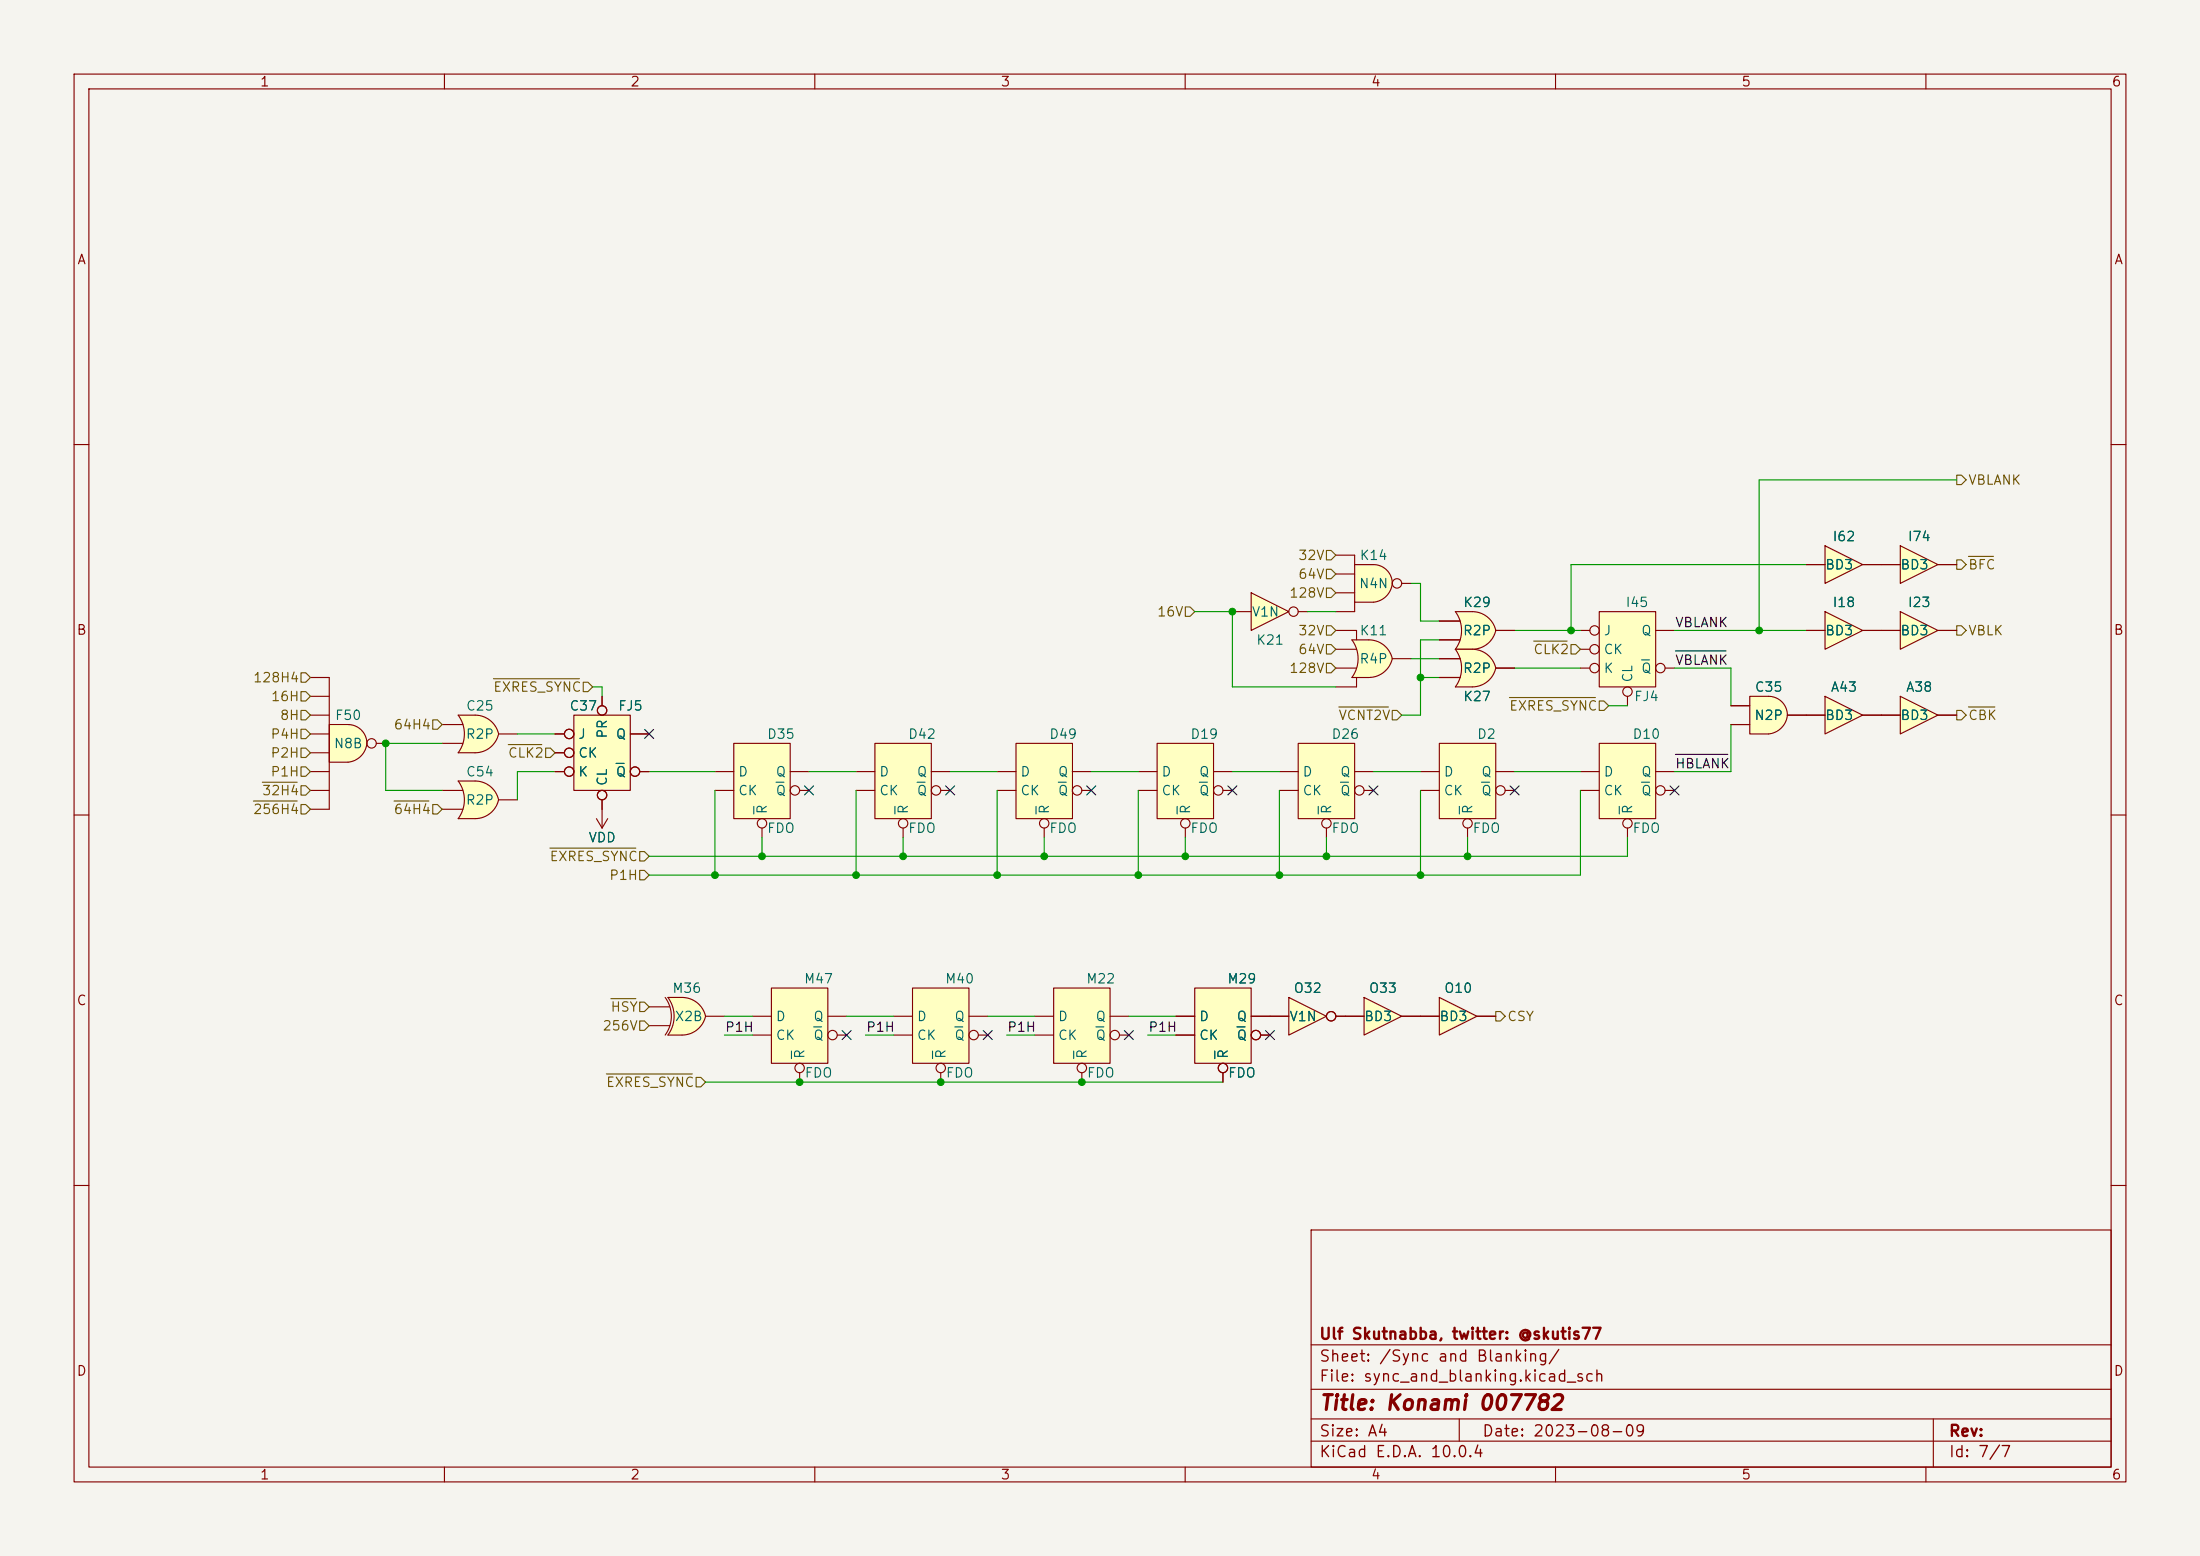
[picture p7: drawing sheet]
<svg xmlns="http://www.w3.org/2000/svg" width="297mm" height="210mm" viewBox="0 0 297 210" stroke-linecap="round" stroke-linejoin="round" font-family="sans-serif">
<path d="M0 0h297v210h-297z" fill="#f5f4ef" stroke="#f5f4ef" stroke-width=".14"/>
<g fill="none" stroke="#840000" stroke-width=".15">
<path d="M10 10h277v190h-277zM12 12h273v186h-273zM60 10v2M110 10v2M160 10v2M210 10v2M260 10v2M10 60h2M285 60h2M10 110h2M285 110h2M10 160h2"/>
<path d="M177 166h108v32h-108zM285 160h2M60 198v2M110 198v2M160 198v2M177 194.5h108M177 191.5h108M177 187.5h108M177 181.5h108M197 191.5v3M210 198v2M260 198v2"/>
<path d="M261 191.5v6.5"/>
</g>
<path d="M196.5 82.6h2.3" fill="none" stroke="#ffffc2" stroke-width=".14"/>
<path d="M196.5 82.6h2.3v5h-2.3a4.3 4.3 0 0 0 0-5z" fill="#ffffc2"/>
<g fill="#ffffc2" stroke="#ffffc2" stroke-width=".14">
<path d="M198.8 84.4l3.1 .7a3.2 3.2 0 0 1-3.1 2.5z"/>
<path d="M198.8 82.6a3.2 3.2 0 0 1 3.1 2.5l-3.1 .7z"/>
</g>
<path d="M194.3 83.8h2.8M194.3 86.4h2.8M196.5 82.6h2.3a3.2 3.2 0 0 1 3.1 2.5M196.5 82.6a4.3 4.3 0 0 1 0 5M201.9 85.1a3.2 3.2 0 0 1-3.1 2.5M201.9 85.1h2.6M80.5 110.5l.8 1.3M81.3 109.2v2.6M82 110.5l-.7 1.3" fill="none" stroke="#840000" stroke-width=".15"/>
<path d="M196.5 87.6h2.3z" fill="#840000" stroke="#840000" stroke-width=".15"/>
<path d="M161.3 133.4h7.6v10.1h-7.6z" fill="#ffffc2"/>
<g fill="none" stroke="#840000" stroke-width=".15">
<path d="M158.7 137.2h2.6M158.7 139.7h2.6M161.3 133.4h7.6v10.1h-7.6zM168.9 137.2h2.5M170.2 139.7h1.2M165.1 144.8v1.3"/>
<circle cx="169.5" cy="139.7" r=".63"/>
<circle cx="165.1" cy="144.1" r=".63"/>
</g>
<path d="M167 138.6h1.1M164 141.9v1" fill="none" stroke="#006464" stroke-width=".15"/>
<path d="M104.1 133.4h7.7v10.1h-7.7z" fill="#ffffc2"/>
<g fill="none" stroke="#840000" stroke-width=".15">
<path d="M101.6 137.2h2.5M101.6 139.7h2.5M104.1 133.4h7.7v10.1h-7.7zM111.8 137.2h2.5M113 139.7h1.3M107.9 144.8v1.3"/>
<circle cx="112.4" cy="139.7" r=".63"/>
<circle cx="107.9" cy="144.1" r=".63"/>
</g>
<path d="M109.8 138.6h1.1M106.8 141.9v1" fill="none" stroke="#006464" stroke-width=".15"/>
<path d="M61.8 96.5h2.3" fill="none" stroke="#ffffc2" stroke-width=".14"/>
<path d="M61.8 96.5h2.3v5.1h-2.3a4.3 4.3 0 0 0 0-5.1z" fill="#ffffc2"/>
<g fill="#ffffc2" stroke="#ffffc2" stroke-width=".14">
<path d="M64.1 98.4l3.2 .7a3.2 3.2 0 0 1-3.2 2.5z"/>
<path d="M64.1 96.5a3.2 3.2 0 0 1 3.2 2.6l-3.2 .7z"/>
</g>
<path d="M59.7 97.8h2.8M67.3 99.1a3.2 3.2 0 0 1-3.2 2.5M67.3 99.1h2.5M67.3 99.1a3.2 3.2 0 0 0-3.2-2.6h-2.2a4.3 4.3 0 0 1 0 5.1M59.7 100.3h2.8" fill="none" stroke="#840000" stroke-width=".15"/>
<path d="M61.8 101.6h2.3z" fill="#840000" stroke="#840000" stroke-width=".15"/>
<path d="M61.8 105.4h2.3" fill="none" stroke="#ffffc2" stroke-width=".14"/>
<path d="M61.8 105.4h2.3v5.1h-2.3a4.3 4.3 0 0 0 0-5.1z" fill="#ffffc2"/>
<g fill="#ffffc2" stroke="#ffffc2" stroke-width=".14">
<path d="M64.1 107.2l3.2 .8a3.2 3.2 0 0 1-3.2 2.5z"/>
<path d="M64.1 105.4a3.2 3.2 0 0 1 3.2 2.5l-3.2 .8z"/>
</g>
<path d="M59.7 106.7h2.8M59.7 109.2h2.8M67.3 108a3.2 3.2 0 0 1-3.2 2.5M67.3 108h2.5M67.3 107.9a3.2 3.2 0 0 0-3.2-2.5h-2.2a4.3 4.3 0 0 1 0 5.1" fill="none" stroke="#840000" stroke-width=".15"/>
<path d="M61.8 110.5h2.3z" fill="#840000" stroke="#840000" stroke-width=".15"/>
<path d="M99.1 100.3h7.6v10.2h-7.6z" fill="#ffffc2"/>
<g fill="none" stroke="#840000" stroke-width=".15">
<path d="M96.5 104.1h2.6M96.5 106.7h2.6M99.1 100.3h7.6v10.2h-7.6zM102.9 111.8v1.2M106.7 104.1h2.5M107.9 106.7h1.3"/>
<circle cx="102.9" cy="111.1" r=".63"/>
<circle cx="107.3" cy="106.7" r=".63"/>
</g>
<path d="M101.8 108.8v1.1M104.8 105.6h1" fill="none" stroke="#006464" stroke-width=".15"/>
<path d="M246.4 73.7l5.1 2.5-5.1 2.5z" fill="#ffffc2"/>
<path d="M243.8 76.2h2.6M246.4 73.7l5.1 2.5-5.1 2.5zM251.5 76.2h2.5" fill="none" stroke="#840000" stroke-width=".15"/>
<path d="M256.5 73.7l5.1 2.5-5.1 2.5z" fill="#ffffc2"/>
<path d="M254 76.2h2.5M256.5 73.7l5.1 2.5-5.1 2.5zM261.6 76.2h2.6" fill="none" stroke="#840000" stroke-width=".15"/>
<path d="M215.9 82.6h7.6v10.1h-7.6z" fill="#ffffc2"/>
<g fill="none" stroke="#840000" stroke-width=".15">
<path d="M213.4 85.1h1.2M213.4 87.6h1.2M213.4 90.2h1.2M215.9 82.6h7.6v10.1h-7.6zM219.7 94v1.3M223.5 85.1h2.6M224.8 90.2h1.3"/>
<circle cx="215.3" cy="87.6" r=".63"/>
<circle cx="215.3" cy="90.2" r=".63"/>
<circle cx="215.3" cy="85.1" r=".63"/>
<circle cx="219.7" cy="93.3" r=".63"/>
<circle cx="224.2" cy="90.2" r=".63"/>
</g>
<path d="M221.6 89.1h1.1" fill="none" stroke="#006464" stroke-width=".15"/>
<path d="M77.5 96.5h7.6v10.2h-7.6z" fill="#ffffc2"/>
<g fill="none" stroke="#840000" stroke-width=".15">
<path d="M74.9 99.1h1.3M77.5 96.5h7.6v10.2h-7.6zM81.3 94v1.3M85.1 99.1h2.5M74.9 101.6h1.3M74.9 104.1h1.3M81.3 108v1.2M86.4 104.1h1.2"/>
<circle cx="76.8" cy="99.1" r=".63"/>
<circle cx="81.3" cy="95.9" r=".63"/>
<circle cx="76.8" cy="104.1" r=".63"/>
<circle cx="76.8" cy="101.6" r=".63"/>
<circle cx="81.3" cy="107.3" r=".63"/>
<circle cx="85.7" cy="104.1" r=".63"/>
</g>
<path d="M83.2 103h1.1" fill="none" stroke="#006464" stroke-width=".15"/>
<path d="M246.4 94l5.1 2.5-5.1 2.6z" fill="#ffffc2"/>
<path d="M243.8 96.5h2.6M246.4 94l5.1 2.5-5.1 2.6zM251.5 96.5h2.5" fill="none" stroke="#840000" stroke-width=".15"/>
<path d="M238.5 96.3l2.8 .2a2.82 2.82 0 0 1-2.5 2.6z" fill="#ffffc2" stroke="#ffffc2" stroke-width=".14"/>
<path d="M236.2 94h2.6v5.1h-2.6z" fill="#ffffc2"/>
<path d="M238.8 94a2.54 2.54 0 0 1 2.5 2.5h-2.5z" fill="#ffffc2" stroke="#ffffc2" stroke-width=".14"/>
<path d="M233.7 95.3h2.5M233.7 97.8h2.5M236.2 94h2.6a2.51 2.51 0 0 1 2.5 2.1 2.51 2.51 0 0 1-1.8 2.8l-.7 .2h-2.6zM241.3 96.5h2.5" fill="none" stroke="#840000" stroke-width=".15"/>
<path d="M256.5 94l5.1 2.5-5.1 2.6z" fill="#ffffc2"/>
<path d="M254 96.5h2.5M256.5 94l5.1 2.5-5.1 2.6zM261.6 96.5h2.6" fill="none" stroke="#840000" stroke-width=".15"/>
<path d="M256.5 82.6l5.1 2.5-5.1 2.5z" fill="#ffffc2"/>
<path d="M254 85.1h2.5M256.5 82.6l5.1 2.5-5.1 2.5zM261.6 85.1h2.6" fill="none" stroke="#840000" stroke-width=".15"/>
<path d="M246.4 82.6l5.1 2.5-5.1 2.5z" fill="#ffffc2"/>
<path d="M243.8 85.1h2.6M246.4 82.6l5.1 2.5-5.1 2.5zM251.5 85.1h2.5" fill="none" stroke="#840000" stroke-width=".15"/>
<path d="M156.2 100.3h7.6v10.2h-7.6z" fill="#ffffc2"/>
<g fill="none" stroke="#840000" stroke-width=".15">
<path d="M153.7 104.1h2.5M153.7 106.7h2.5M156.2 100.3h7.6v10.2h-7.6zM160 111.8v1.2M163.8 104.1h2.6M165.1 106.7h1.3"/>
<circle cx="160" cy="111.1" r=".63"/>
<circle cx="164.5" cy="106.7" r=".63"/>
</g>
<path d="M158.9 108.8v1.1M161.9 105.6h1.1" fill="none" stroke="#006464" stroke-width=".15"/>
<path d="M215.9 100.3h7.6v10.2h-7.6z" fill="#ffffc2"/>
<g fill="none" stroke="#840000" stroke-width=".15">
<path d="M213.4 104.1h2.5M213.4 106.7h2.5M215.9 100.3h7.6v10.2h-7.6zM219.7 111.8v1.2M223.5 104.1h2.6M224.8 106.7h1.3"/>
<circle cx="219.7" cy="111.1" r=".63"/>
<circle cx="224.2" cy="106.7" r=".63"/>
</g>
<path d="M218.6 108.8v1.1M221.6 105.6h1.1" fill="none" stroke="#006464" stroke-width=".15"/>
<path d="M137.2 100.3h7.6v10.2h-7.6z" fill="#ffffc2"/>
<g fill="none" stroke="#840000" stroke-width=".15">
<path d="M134.6 104.1h2.6M134.6 106.7h2.6M137.2 100.3h7.6v10.2h-7.6zM141 111.8v1.2M144.8 104.1h2.5M146 106.7h1.3"/>
<circle cx="141" cy="111.1" r=".63"/>
<circle cx="145.4" cy="106.7" r=".63"/>
</g>
<path d="M139.9 108.8v1.1M142.9 105.6h1" fill="none" stroke="#006464" stroke-width=".15"/>
<path d="M185.2 78.5l2.8 .2a2.82 2.82 0 0 1-2.6 2.6z" fill="#ffffc2" stroke="#ffffc2" stroke-width=".14"/>
<path d="M182.9 76.2h2.5v5.1h-2.5z" fill="#ffffc2"/>
<path d="M185.4 76.2a2.54 2.54 0 0 1 2.6 2.5h-2.6z" fill="#ffffc2" stroke="#ffffc2" stroke-width=".14"/>
<g fill="none" stroke="#840000" stroke-width=".15">
<path d="M180.3 74.9h2.6v1.3M180.3 77.5h2.6M182.9 76.2h2.5a2.51 2.51 0 0 1 2.5 2.1 2.51 2.51 0 0 1-1.8 2.8l-.7 .2h-2.5zM189.2 78.7h1.3M180.3 80h2.6M182.9 81.3v1.3h-2.6"/>
<circle cx="188.6" cy="78.7" r=".63"/>
</g>
<path d="M123.2 133.4h7.6v10.1h-7.6z" fill="#ffffc2"/>
<g fill="none" stroke="#840000" stroke-width=".15">
<path d="M120.6 137.2h2.6M120.6 139.7h2.6M123.2 133.4h7.6v10.1h-7.6zM130.8 137.2h2.5M132.1 139.7h1.2M127 144.8v1.3"/>
<circle cx="131.4" cy="139.7" r=".63"/>
<circle cx="127" cy="144.1" r=".63"/>
</g>
<path d="M128.9 138.6h1.1M125.9 141.9v1" fill="none" stroke="#006464" stroke-width=".15"/>
<path d="M118.1 100.3h7.6v10.2h-7.6z" fill="#ffffc2"/>
<g fill="none" stroke="#840000" stroke-width=".15">
<path d="M115.6 104.1h2.5M115.6 106.7h2.5M118.1 100.3h7.6v10.2h-7.6zM121.9 111.8v1.2M125.7 104.1h2.6M127 106.7h1.3"/>
<circle cx="121.9" cy="111.1" r=".63"/>
<circle cx="126.4" cy="106.7" r=".63"/>
</g>
<path d="M120.8 108.8v1.1M123.8 105.6h1.1" fill="none" stroke="#006464" stroke-width=".15"/>
<path d="M168.9 80l5.1 2.6-5.1 2.5z" fill="#ffffc2"/>
<g fill="none" stroke="#840000" stroke-width=".15">
<path d="M166.4 82.6h2.5M168.9 80l5.1 2.6-5.1 2.5zM175.3 82.6h1.2"/>
<circle cx="174.6" cy="82.5" r=".63"/>
</g>
<path d="M46.7 100.1l2.8 .2a2.82 2.82 0 0 1-2.5 2.6z" fill="#ffffc2" stroke="#ffffc2" stroke-width=".14"/>
<path d="M44.4 97.8h2.6v5.1h-2.6z" fill="#ffffc2"/>
<path d="M47 97.8a2.54 2.54 0 0 1 2.5 2.5h-2.5z" fill="#ffffc2" stroke="#ffffc2" stroke-width=".14"/>
<g fill="none" stroke="#840000" stroke-width=".15">
<path d="M41.9 91.4h2.5v17.8h-2.5M41.9 94h2.5M41.9 96.5h2.5M41.9 99.1h2.5M44.4 97.8h2.6a2.51 2.51 0 0 1 2.5 2.1 2.51 2.51 0 0 1-1.8 2.8l-.7 .2h-2.6zM41.9 101.6h2.5M41.9 104.1h2.5M41.9 106.7h2.5M50.8 100.3h1.3"/>
<circle cx="50.2" cy="100.3" r=".63"/>
</g>
<g fill="#ffffc2">
<path d="M90.2 134.6h1.9z"/>
<path d="M90.2 134.6h1.9v5.1h-1.9a4.3 4.3 0 0 0 0-5.1z"/>
</g>
<g fill="#ffffc2" stroke="#ffffc2" stroke-width=".14">
<path d="M92.1 136.5l3.1 .7a3.2 3.2 0 0 1-3.1 2.5z"/>
<path d="M92.1 134.6a3.2 3.2 0 0 1 3.2 2.6l-3.2 .7z"/>
</g>
<path d="M87.6 135.9h2.8M87.6 138.4h2.8M89.8 134.6a4.3 4.3 0 0 1 0 5.1M95.2 137.2a3.2 3.2 0 0 1-3.1 2.5M95.2 137.2h2.6M95.3 137.2a3.2 3.2 0 0 0-3.2-2.6h-1.9a4.3 4.3 0 0 1 0 5.1" fill="none" stroke="#840000" stroke-width=".15"/>
<path d="M90.2 139.7h1.9z" fill="#840000" stroke="#840000" stroke-width=".15"/>
<path d="M142.2 133.4h7.7v10.1h-7.7z" fill="#ffffc2"/>
<g fill="none" stroke="#840000" stroke-width=".15">
<path d="M139.7 137.2h2.5M139.7 139.7h2.5M142.2 133.4h7.7v10.1h-7.7zM149.9 137.2h2.5M151.1 139.7h1.3M146 144.8v1.3"/>
<circle cx="150.5" cy="139.7" r=".63"/>
<circle cx="146" cy="144.1" r=".63"/>
</g>
<path d="M147.9 138.6h1.1M144.9 141.9v1" fill="none" stroke="#006464" stroke-width=".15"/>
<path d="M174 134.6l5.1 2.6-5.1 2.5z" fill="#ffffc2"/>
<g fill="none" stroke="#840000" stroke-width=".15">
<path d="M171.4 137.2h2.6M174 134.6l5.1 2.6-5.1 2.5zM180.3 137.2h1.3"/>
<circle cx="179.7" cy="137.2" r=".63"/>
</g>
<path d="M184.1 134.6l5.1 2.6-5.1 2.5z" fill="#ffffc2"/>
<path d="M181.6 137.2h2.5M184.1 134.6l5.1 2.6-5.1 2.5zM189.2 137.2h2.6" fill="none" stroke="#840000" stroke-width=".15"/>
<path d="M194.3 134.6l5.1 2.6-5.1 2.5z" fill="#ffffc2"/>
<path d="M191.8 137.2h2.5M194.3 134.6l5.1 2.6-5.1 2.5zM199.4 137.2h2.5" fill="none" stroke="#840000" stroke-width=".15"/>
<path d="M182.5 86.4h2.3" fill="none" stroke="#ffffc2" stroke-width=".14"/>
<path d="M182.5 86.4h2.3v5h-2.3a4.3 4.3 0 0 0 0-5z" fill="#ffffc2"/>
<g fill="#ffffc2" stroke="#ffffc2" stroke-width=".14">
<path d="M184.8 88.2l3.2 .7a3.2 3.2 0 0 1-3.2 2.5z"/>
<path d="M184.8 86.4a3.2 3.2 0 0 1 3.2 2.5l-3.2 .7z"/>
</g>
<path d="M180.3 85.1h2.8v1.3M180.3 87.6h2.8M180.3 90.2h2.8M182.5 86.4h2.3a3.2 3.2 0 0 1 3.2 2.5M182.5 86.4a4.3 4.3 0 0 1 0 5M183.1 91.4v1.3h-2.8M188 88.9a3.2 3.2 0 0 1-3.2 2.5M188 88.9h2.5" fill="none" stroke="#840000" stroke-width=".15"/>
<path d="M182.5 91.4h2.3z" fill="#840000" stroke="#840000" stroke-width=".15"/>
<path d="M175.3 100.3h7.6v10.2h-7.6z" fill="#ffffc2"/>
<g fill="none" stroke="#840000" stroke-width=".15">
<path d="M172.7 104.1h2.6M172.7 106.7h2.6M175.3 100.3h7.6v10.2h-7.6zM179.1 111.8v1.2M182.9 104.1h2.5M184.1 106.7h1.3"/>
<circle cx="179.1" cy="111.1" r=".63"/>
<circle cx="183.5" cy="106.7" r=".63"/>
</g>
<path d="M178 108.8v1.1M181 105.6h1" fill="none" stroke="#006464" stroke-width=".15"/>
<path d="M196.5 87.6h2.3" fill="none" stroke="#ffffc2" stroke-width=".14"/>
<path d="M196.5 87.6h2.3v5.1h-2.3a4.3 4.3 0 0 0 0-5.1z" fill="#ffffc2"/>
<g fill="#ffffc2" stroke="#ffffc2" stroke-width=".14">
<path d="M198.8 89.5l3.1 .7a3.2 3.2 0 0 1-3.1 2.5z"/>
<path d="M198.8 87.6a3.2 3.2 0 0 1 3.1 2.6l-3.1 .7z"/>
</g>
<path d="M194.3 88.9h2.8M194.3 91.4h2.8M196.5 87.6h2.3a3.2 3.2 0 0 1 3.1 2.6M196.5 87.6a4.3 4.3 0 0 1 0 5.1M201.9 90.2a3.2 3.2 0 0 1-3.1 2.5M201.9 90.2h2.6" fill="none" stroke="#840000" stroke-width=".15"/>
<path d="M196.5 92.7h2.3z" fill="#840000" stroke="#840000" stroke-width=".15"/>
<path d="M194.3 100.3h7.6v10.2h-7.6z" fill="#ffffc2"/>
<g fill="none" stroke="#840000" stroke-width=".15">
<path d="M243.8 76.2h2.6M251.5 76.2h5M261.6 76.2h2.6M74.9 99.1h1.3M81.3 94v1.3M85.1 99.1h2.5M194.3 83.8h2.8M194.3 86.4h2.8M194.3 88.9h2.8M194.3 91.4h2.8M201.9 85.1h2.6M201.9 90.2h2.6"/>
<path d="M233.7 95.3h2.5M233.7 97.8h2.5M241.3 96.5h5.1M243.8 85.1h2.6M251.5 96.5h5M251.5 85.1h5M261.6 96.5h2.6M261.6 85.1h2.6M74.9 104.1h1.3M74.9 101.6h1.3M81.3 108v1.2M86.4 104.1h1.2"/>
<path d="M191.8 104.1h2.5M191.8 106.7h2.5M194.3 100.3h7.6v10.2h-7.6zM198.1 111.8v1.2M201.9 104.1h2.6M203.2 106.7h1.3M158.7 137.2h2.6M158.7 139.7h2.6M168.9 137.2h5.1M170.2 139.7h1.2M180.3 137.2h3.8M189.2 137.2h5.1"/>
<path d="M199.4 137.2h2.5M165.1 144.8v1.3"/>
<circle cx="76.8" cy="99.1" r=".63"/>
<circle cx="81.3" cy="95.9" r=".63"/>
<circle cx="76.8" cy="104.1" r=".63"/>
<circle cx="76.8" cy="101.6" r=".63"/>
<circle cx="81.3" cy="107.3" r=".63"/>
<circle cx="85.7" cy="104.1" r=".63"/>
<circle cx="198.1" cy="111.1" r=".63"/>
<circle cx="202.6" cy="106.7" r=".63"/>
<circle cx="169.5" cy="139.7" r=".63"/>
<circle cx="179.7" cy="137.2" r=".63"/>
<circle cx="165.1" cy="144.1" r=".63"/>
</g>
<path d="M83.2 103h1.1M197 108.8v1.1M200 105.6h1.1M167 138.6h1.1M164 141.9v1" fill="none" stroke="#006464" stroke-width=".15"/>
<g fill="none" stroke="#725600" stroke-width=".15">
<path d="M179.1 79.4h.6l.6 .6-.6 .6h-.6zM179.1 74.3h.6l.6 .6-.6 .7h-.6zM179.1 76.8h.6l.6 .7-.6 .6h-.6zM264.2 75.6h.6l.6 .6-.6 .6h-.6zM264.2 64.1h.6l.6 .7-.6 .6h-.6zM265.7 75.1h3.4M40.6 98.4h.7l.6 .7-.6 .6h-.7zM40.6 93.3h.7l.6 .7-.6 .6h-.7zM40.6 95.9h.7l.6 .6-.6 .7h-.7zM40.6 90.8h.7l.6 .6-.6 .7h-.7zM58.4 97.2h.7l.6 .6-.6 .6h-.7zM66.6 91.6h11.6"/>
<path d="M78.7 92.1h.7l.6 .6-.6 .6h-.7zM160 81.9h.7l.6 .7-.6 .6h-.7zM179.1 89.5h.6l.6 .7-.6 .6h-.6zM179.1 87h.6l.6 .6-.6 .7h-.6zM179.1 84.5h.6l.6 .6-.6 .6h-.6zM180.7 95.4h6.7M188 95.9h.6l.6 .6-.6 .7h-.6zM203.8 94.1h11.6M207 86.5h4.6M212.1 87h.6l.7 .6-.7 .7h-.6zM215.9 94.6h.6l.7 .7-.7 .6h-.6zM264.2 84.5h.6l.6 .6-.6 .6h-.6z"/>
<path d="M264.2 95.9h.6l.6 .6-.6 .7h-.6zM265.7 95.4h3.6M34.2 108.1h5.9M35.4 105.6h4.7M40.6 108.6h.7l.6 .6-.6 .7h-.7zM40.6 106h.7l.6 .7-.6 .6h-.7zM40.6 101h.7l.6 .6-.6 .6h-.7zM40.6 103.5h.7l.6 .6-.6 .7h-.7zM53.2 108.1h4.7M58.4 108.6h.7l.6 .6-.6 .7h-.7zM68.6 100.5h4.5M73.7 101h.6l.6 .6-.6 .6h-.6z"/>
<path d="M74.2 114.5h11.6M86.4 114.9h.6l.6 .7-.6 .6h-.6zM86.4 117.5h.6l.6 .6-.6 .6h-.6zM82.5 134.8h3.3M86.4 137.8h.6l.6 .6-.6 .7h-.6zM86.4 135.3h.6l.6 .6-.6 .6h-.6zM201.9 136.5h.7l.6 .7-.6 .6h-.7zM81.9 144.9h11.6M94 145.4h.6l.6 .7-.6 .6h-.6z"/>
</g>
<path d="M226.2 87.9h6.8M226.2 101.8h7.1" fill="none" stroke="#0f0f0f" stroke-width=".15"/>
<g fill="none" stroke="#009600" stroke-width=".15">
<path d="M190.5 78.7h1.3v5.1h2.5M243.8 76.2h-31.7v8.9M264.2 64.8h-26.7v20.3M69.8 99.1h5.1M80 92.7h1.3v1.3M161.3 82.6h5.1v10.1h13.9M176.5 82.6h3.8M190.5 88.9h3.8M191.8 91.4h2.5M194.3 86.4h-2.5v10.1h-2.6M204.5 85.1h8.9M204.5 90.2h8.9"/>
<path d="M217.2 95.3h2.5M226.1 85.1h17.7M226.1 90.2h7.6v5.1M233.7 97.8v6.3h-7.6M59.7 100.3h-7.6v6.4h7.6M74.9 104.1h-5.1v3.9M87.6 104.1h8.9M96.5 106.7v11.4M102.9 113v2.6M109.2 104.1h6.4M115.6 106.7v11.4M121.9 113v2.6"/>
<path d="M128.3 104.1h6.3M134.6 106.7v11.4M141 113v2.6M147.3 104.1h6.4M153.7 106.7v11.4M160 113v2.6M166.4 104.1h6.3M172.7 106.7v11.4M179.1 113v2.6M185.4 104.1h6.4M191.8 106.7v11.4M198.1 113v2.6"/>
<path d="M204.5 104.1h8.9M213.4 106.7v11.4h-125.8M219.7 113v2.6h-132.1M97.8 137.2h3.8M97.8 139.7h3.8M114.3 137.2h6.3M116.8 139.7h3.8M133.3 137.2h6.4M135.9 139.7h3.8M152.4 137.2h6.3M154.9 139.7h3.8M95.2 146.1h69.9"/>
</g>
<g fill="none" stroke="#000084" stroke-width=".15">
<path d="M87 98.5l1.2 1.2M88.2 98.5l-1.2 1.2M108.6 106.1l1.2 1.2M109.8 106.1l-1.2 1.2M127.7 106.1l1.2 1.2M128.9 106.1l-1.2 1.2M146.7 106.1l1.2 1.2M147.9 106.1l-1.2 1.2M165.8 106.1l1.2 1.2M167 106.1l-1.2 1.2M184.8 106.1l1.2 1.2M186 106.1l-1.2 1.2"/>
<path d="M203.9 106.1l1.2 1.2M205.1 106.1l-1.2 1.2M225.5 106.1l1.2 1.2M226.7 106.1l-1.2 1.2M113.7 139.1l1.2 1.2M114.9 139.1l-1.2 1.2M132.7 139.1l1.3 1.2M134 139.1l-1.3 1.2M151.8 139.1l1.2 1.2M153 139.1l-1.2 1.2M170.8 139.1l1.3 1.2M172.1 139.1l-1.3 1.2"/>
</g>
<g fill="#009600" stroke="#009600" stroke-width=".14">
<circle cx="102.9" cy="115.6" r=".46"/>
<circle cx="96.5" cy="118.1" r=".46"/>
<circle cx="107.9" cy="146.1" r=".46"/>
<circle cx="115.6" cy="118.1" r=".46"/>
<circle cx="160" cy="115.6" r=".46"/>
<circle cx="191.8" cy="91.4" r=".46"/>
<circle cx="166.4" cy="82.6" r=".46"/>
<circle cx="212.1" cy="85.1" r=".46"/>
<circle cx="237.5" cy="85.1" r=".46"/>
<circle cx="198.1" cy="115.6" r=".46"/>
<circle cx="141" cy="115.6" r=".46"/>
<circle cx="153.7" cy="118.1" r=".46"/>
<circle cx="127" cy="146.1" r=".46"/>
<circle cx="121.9" cy="115.6" r=".46"/>
<circle cx="146" cy="146.1" r=".46"/>
<circle cx="134.6" cy="118.1" r=".46"/>
<circle cx="172.7" cy="118.1" r=".46"/>
<circle cx="179.1" cy="115.6" r=".46"/>
<circle cx="191.8" cy="118.1" r=".46"/>
<circle cx="52.1" cy="100.3" r=".46"/>
</g>
<text font-size="2" fill="#840000" x="178" y="190.8">Title: Konami 007782</text>
<g font-size="1.5" fill="#840000">
<text x="178" y="184.2">Sheet: /Sync and Blanking/</text>
<text x="178" y="181.2">Ulf Skutnabba, twitter: @skutis77</text>
<text x="178" y="186.9">File: sync_and_blanking.kicad_sch</text>
<text x="178" y="197.1">KiCad E.D.A. 10.0.4</text>
<text x="178" y="194.3">Size: A4</text>
<text x="200" y="194.3">Date: 2023-08-09</text>
<text x="263" y="194.3">Rev:</text>
<text x="263" y="197.1">Id: 7/7</text>
</g>
<g font-size="1.3" fill="#840000">
<text x="35" y="12">1</text>
<text x="85" y="12">2</text>
<text x="135" y="12">3</text>
<text x="185" y="12">4</text>
<text x="235" y="12">5</text>
<text x="285" y="12">6</text>
<text x="10.3" y="36">A</text>
<text x="285.3" y="36">A</text>
<text x="10.3" y="86">B</text>
<text x="285.3" y="86">B</text>
<text x="10.3" y="136">C</text>
<text x="285.3" y="136">C</text>
<text x="10.3" y="186">D</text>
<text x="285.3" y="186">D</text>
<text x="35" y="200">1</text>
<text x="85" y="200">2</text>
<text x="135" y="200">3</text>
<text x="185" y="200">4</text>
<text x="235" y="200">5</text>
<text x="285" y="200">6</text>
</g>
<g font-size="1.3" fill="#725600">
<text x="265.6" y="65.7">VBLANK</text>
<text x="175.2" y="75.9">32V</text>
<text x="265.6" y="77.2">BFC</text>
<text x="156.1" y="83.5">16V</text>
<text x="174" y="81">128V</text>
<text x="175.2" y="78.4">64V</text>
<text x="175.2" y="88.6">64V</text>
<text x="175.2" y="86.1">32V</text>
<text x="206.9" y="88.6">CLK2</text>
<text x="265.6" y="86.1">VBLK</text>
<text x="34.1" y="92.4">128H4</text>
<text x="36.5" y="95">16H</text>
<text x="66.5" y="93.7">EXRES_SYNC</text>
<text x="174" y="91.1">128V</text>
<text x="36.4" y="100">P4H</text>
<text x="37.7" y="97.5">8H</text>
<text x="53.1" y="98.8">64H4</text>
<text x="180.6" y="97.5">VCNT2V</text>
<text x="203.7" y="96.2">EXRES_SYNC</text>
<text x="265.6" y="97.5">CBK</text>
<text x="35.3" y="107.7">32H4</text>
<text x="36.4" y="102.6">P2H</text>
<text x="36.4" y="105.1">P1H</text>
<text x="68.5" y="102.6">CLK2</text>
<text x="34.1" y="110.2">256H4</text>
<text x="53.1" y="110.2">64H4</text>
<text x="74.1" y="116.5">EXRES_SYNC</text>
<text x="82.2" y="119.1">P1H</text>
<text x="82.3" y="136.9">HSY</text>
<text x="81.2" y="139.4">256V</text>
<text x="203.4" y="138.1">CSY</text>
<text x="81.7" y="147">EXRES_SYNC</text>
</g>
<g font-size="1.3" fill="#006464">
<text x="183.5" y="75.9">K14</text>
<text x="246.3" y="77.2">BD3</text>
<text x="247.3" y="73.4">I62</text>
<text x="256.5" y="77.2">BD3</text>
<text x="257.5" y="73.4">I74</text>
<text x="168.9" y="83.5">V1N</text>
<text x="183.4" y="79.7">N4N</text>
<text x="197.4" y="82.3">K29</text>
<text x="219.4" y="82.3">I45</text>
<text x="247.3" y="82.3">I18</text>
<text x="257.5" y="82.3">I23</text>
<text x="169.5" y="87.3">K21</text>
<text x="183.4" y="89.9">R4P</text>
<text x="183.5" y="86.1">K11</text>
<text x="197.4" y="86.1">R2P</text>
<text x="216.4" y="86.1">J</text>
<text x="216.4" y="88.6">CK</text>
<text x="221.5" y="86.1">Q</text>
<text x="246.3" y="86.1">BD3</text>
<text x="256.5" y="86.1">BD3</text>
<text x="197.4" y="91.1">R2P</text>
<text x="197.4" y="95">K27</text>
<text x="216.4" y="91.1">K</text>
<text x="220.5" y="95">FJ4</text>
<text x="220.7" y="92.2" transform="rotate(-90 220.7 92.2)">CL</text>
<text x="221.5" y="91.1">Q</text>
<text x="236.8" y="93.7">C35</text>
<text x="247.1" y="93.7">A43</text>
<text x="257.2" y="93.7">A38</text>
<text x="45" y="101.3">N8B</text>
<text x="45.1" y="97.5">F50</text>
<text x="62.8" y="100">R2P</text>
<text x="62.8" y="96.2">C25</text>
<text x="76.8" y="96.2">C37</text>
<text x="78" y="100">J</text>
<text x="82.3" y="99.8" transform="rotate(-90 82.3 99.8)">PR</text>
<text x="83" y="100">Q</text>
<text x="83.4" y="96.2">FJ5</text>
<text x="103.5" y="100">D35</text>
<text x="122.5" y="100">D42</text>
<text x="141.6" y="100">D49</text>
<text x="160.6" y="100">D19</text>
<text x="179.7" y="100">D26</text>
<text x="199.3" y="100">D2</text>
<text x="220.3" y="100">D10</text>
<text x="236.8" y="97.5">N2P</text>
<text x="246.3" y="97.5">BD3</text>
<text x="256.5" y="97.5">BD3</text>
<text x="62.8" y="105.1">C54</text>
<text x="78" y="102.6">CK</text>
<text x="78" y="105.1">K</text>
<text x="82.3" y="106.2" transform="rotate(-90 82.3 106.2)">CL</text>
<text x="83" y="105.1">Q</text>
<text x="99.6" y="105.1">D</text>
<text x="99.6" y="107.7">CK</text>
<text x="104.6" y="105.1">Q</text>
<text x="104.6" y="107.7">Q</text>
<text x="118.6" y="105.1">D</text>
<text x="118.6" y="107.7">CK</text>
<text x="123.7" y="105.1">Q</text>
<text x="123.7" y="107.7">Q</text>
<text x="137.7" y="105.1">D</text>
<text x="137.7" y="107.7">CK</text>
<text x="142.7" y="105.1">Q</text>
<text x="142.7" y="107.7">Q</text>
<text x="156.7" y="105.1">D</text>
<text x="156.7" y="107.7">CK</text>
<text x="161.8" y="105.1">Q</text>
<text x="161.8" y="107.7">Q</text>
<text x="175.8" y="105.1">D</text>
<text x="175.8" y="107.7">CK</text>
<text x="180.8" y="105.1">Q</text>
<text x="180.8" y="107.7">Q</text>
<text x="194.8" y="105.1">D</text>
<text x="194.8" y="107.7">CK</text>
<text x="199.9" y="105.1">Q</text>
<text x="199.9" y="107.7">Q</text>
<text x="216.4" y="105.1">D</text>
<text x="216.4" y="107.7">CK</text>
<text x="221.5" y="105.1">Q</text>
<text x="221.5" y="107.7">Q</text>
<text x="62.8" y="108.9">R2P</text>
<text x="103.5" y="112.7">FDO</text>
<text x="103.8" y="110" transform="rotate(-90 103.8 110)">R</text>
<text x="122.5" y="112.7">FDO</text>
<text x="122.9" y="110" transform="rotate(-90 122.9 110)">R</text>
<text x="141.6" y="112.7">FDO</text>
<text x="141.9" y="110" transform="rotate(-90 141.9 110)">R</text>
<text x="160.6" y="112.7">FDO</text>
<text x="161" y="110" transform="rotate(-90 161 110)">R</text>
<text x="179.7" y="112.7">FDO</text>
<text x="180" y="110" transform="rotate(-90 180 110)">R</text>
<text x="198.7" y="112.7">FDO</text>
<text x="199.1" y="110" transform="rotate(-90 199.1 110)">R</text>
<text x="220.3" y="112.7">FDO</text>
<text x="220.7" y="110" transform="rotate(-90 220.7 110)">R</text>
<text x="79.4" y="114">VDD</text>
<text x="90.7" y="134.3">M36</text>
<text x="108.5" y="133.1">M47</text>
<text x="127.5" y="133.1">M40</text>
<text x="146.6" y="133.1">M22</text>
<text x="165.6" y="133.1">M29</text>
<text x="174.6" y="134.3">O32</text>
<text x="184.7" y="134.3">O33</text>
<text x="194.9" y="134.3">O10</text>
<text x="91" y="138.1">X2B</text>
<text x="104.6" y="138.1">D</text>
<text x="104.6" y="140.7">CK</text>
<text x="108.9" y="143" transform="rotate(-90 108.9 143)">R</text>
<text x="109.7" y="138.1">Q</text>
<text x="109.7" y="140.7">Q</text>
<text x="123.7" y="138.1">D</text>
<text x="123.7" y="140.7">CK</text>
<text x="128" y="143" transform="rotate(-90 128 143)">R</text>
<text x="128.8" y="138.1">Q</text>
<text x="128.8" y="140.7">Q</text>
<text x="142.7" y="138.1">D</text>
<text x="142.7" y="140.7">CK</text>
<text x="147" y="143" transform="rotate(-90 147 143)">R</text>
<text x="147.8" y="138.1">Q</text>
<text x="147.8" y="140.7">Q</text>
<text x="161.8" y="138.1">D</text>
<text x="161.8" y="140.7">CK</text>
<text x="166.1" y="143" transform="rotate(-90 166.1 143)">R</text>
<text x="166.9" y="138.1">Q</text>
<text x="166.9" y="140.7">Q</text>
<text x="174" y="138.1">V1N</text>
<text x="184.1" y="138.1">BD3</text>
<text x="194.2" y="138.1">BD3</text>
<text x="108.5" y="145.8">FDO</text>
<text x="127.6" y="145.8">FDO</text>
<text x="146.6" y="145.8">FDO</text>
<text x="165.7" y="145.8">FDO</text>
</g>
<g font-size="1.3" fill="#0f0f0f">
<text x="226.1" y="85">VBLANK</text>
<text x="226.1" y="90">VBLANK</text>
<text x="226.1" y="104">HBLANK</text>
<text x="97.8" y="139.6">P1H</text>
<text x="116.8" y="139.6">P1H</text>
<text x="135.9" y="139.6">P1H</text>
<text x="154.9" y="139.6">P1H</text>
</g>
</svg>
